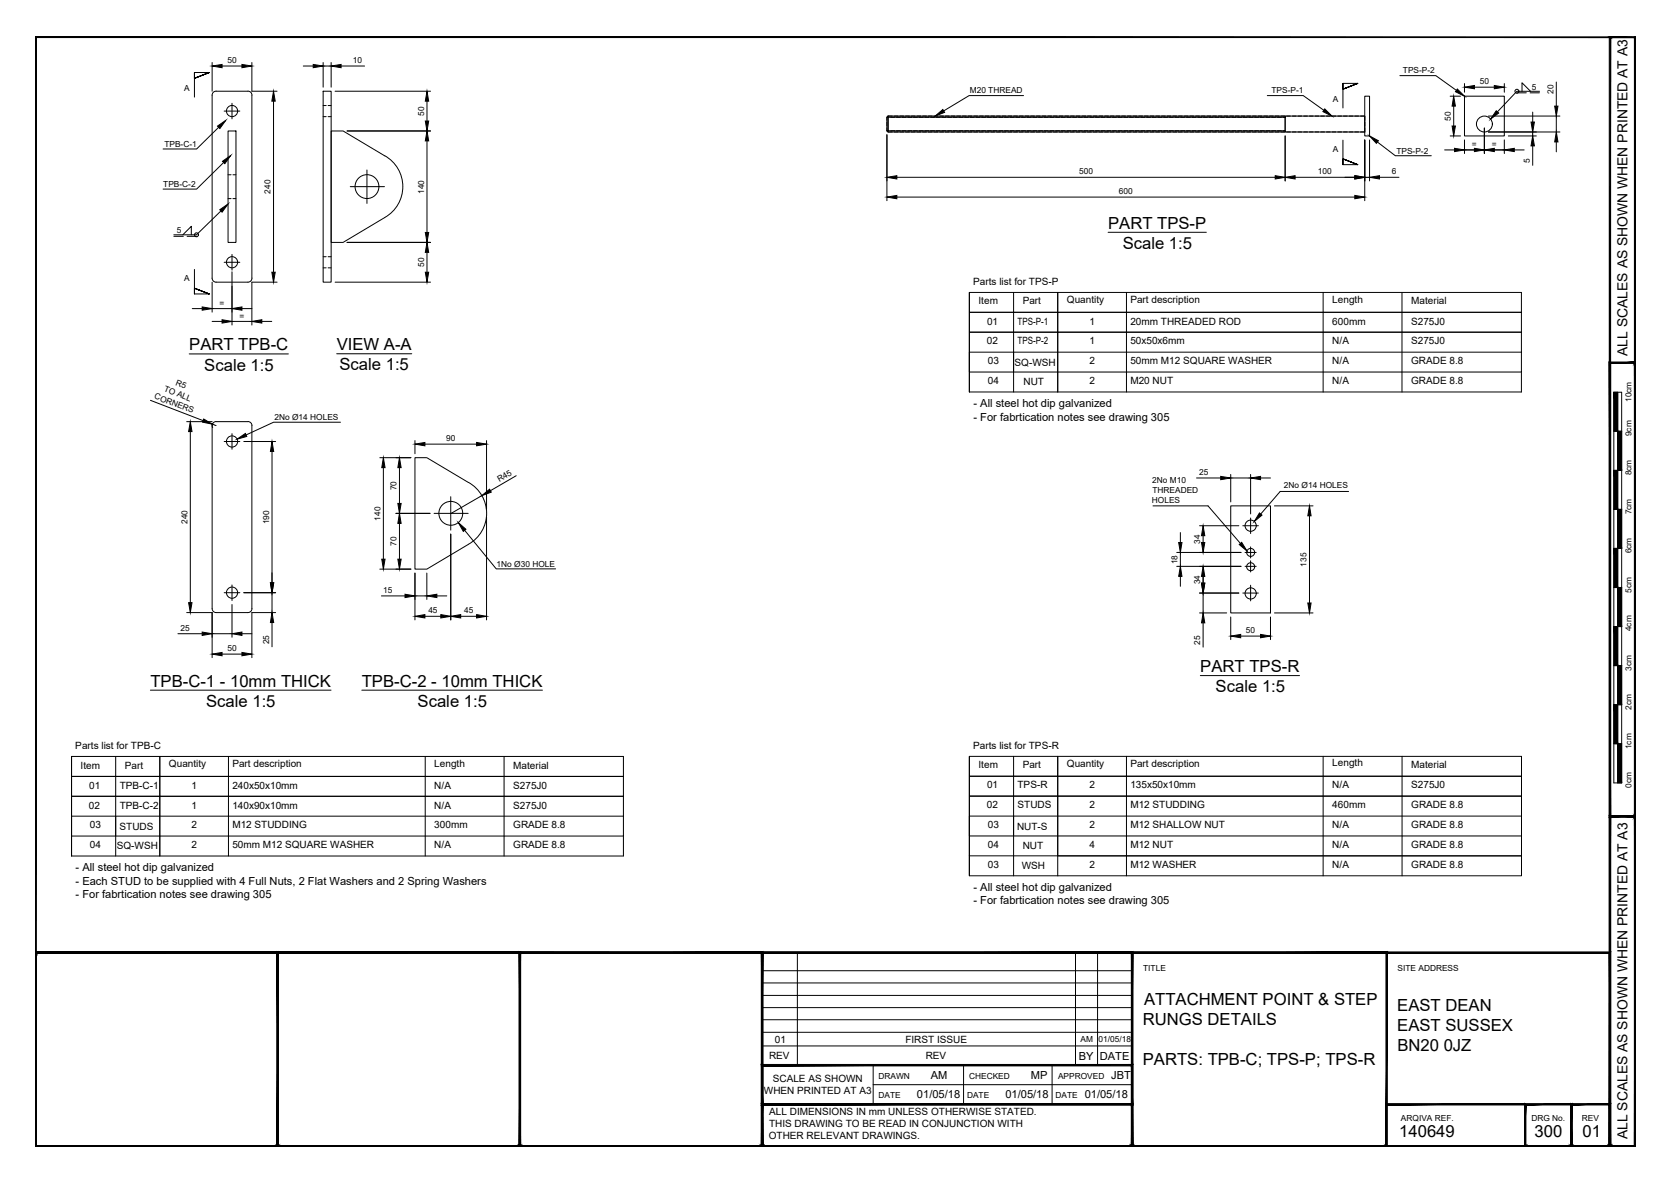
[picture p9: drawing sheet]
<svg xmlns="http://www.w3.org/2000/svg" width="420mm" height="297mm" viewBox="0 0 420 297" stroke-linecap="round" stroke-linejoin="round" font-family="sans-serif">
<!-- layer: PROPOSED OTHER USER 1 -->
<g fill="none" stroke="#000" stroke-width=".25">
<path d="M53.6 23.2l.7-.3h8a.97 .97 0 0 1 1 1v46a1.01 1.01 0 0 1-1 1h-8a1.01 1.01 0 0 1-1-1v-46zM57.3 32.9h2v28h-2zM81.2 22.9h2v48h-2zM83.2 32.9h3l10.5 6.3a8.9 8.9 0 0 1 0 15.5l-10.5 6.2h-3zM223.2 29.5h99.7v3.4h-99.7zM223.2 29.2l-.3 .3v3.4l.3 .3h99.7M223.2 29.2v4M223.2 29.2h99.7M322.9 29.2h20v4h-20zM342.9 24.2h1.3v10h-1.3zM368 24.2h10v10h-10zM54.3 106h8"/>
<path d="M54.3 105.9a1.01 1.01 0 0 0-1 1v46.1M62.3 105.9a1.01 1.01 0 0 1 1 1v46.1M117.8 136.8a8.9 8.9 0 0 0-.1-15.5l-10.4-6.3h-3v28h3l10.4-6.2M309.3 127.1h10v26.9h-10zM53.3 152.9a1.01 1.01 0 0 0 1 1h8a1.01 1.01 0 0 0 1-1"/>
<circle cx="58.3" cy="27.9" r="1.41"/>
<circle cx="373" cy="31.2" r="2"/>
<circle cx="92.2" cy="46.9" r="3"/>
<circle cx="58.3" cy="65.9" r="1.41"/>
<circle cx="58.3" cy="110.9" r="1.41"/>
<circle cx="113.3" cy="129" r="3"/>
<circle cx="314.3" cy="132.1" r="1.41"/>
<circle cx="314.3" cy="138.8" r="1.01"/>
<circle cx="58.3" cy="148.9" r="1.41"/>
<circle cx="314.3" cy="149.1" r="1.41"/>
<circle cx="314.3" cy="142.4" r="1.01"/>
</g>
<!-- layer: PROPOSED OTHER USER 1 - HIDDEN -->
<g fill="none" stroke="#000" stroke-width=".25">
<path d="M81.2 29.3h.8M81.2 26.5h.8M82.5 29.3h.7M82.5 26.5h.7M222.9 32.9l.3 .3h1M222.9 30.7v.9M222.9 32.1v.8M222.9 32.9h.5M222.9 29.5h.5M223.8 32.9h1M223.8 29.5h1M224.2 29.2h-1l-.3 .3v.7"/>
<path d="M224.7 33.2h1M224.7 29.2h1M225.3 32.9h.9M225.3 29.5h.9M226.1 33.2h1M226.1 29.2h1M226.7 32.9h1M226.7 29.5h1M227.6 33.2h.9M227.6 29.2h.9M228.1 32.9h1M228.1 29.5h1"/>
<path d="M229 33.2h.9M229 29.2h.9M229.6 32.9h.9M229.6 29.5h.9M230.4 33.2h1M230.4 29.2h1M231 32.9h1M231 29.5h1M231.8 33.2h1M231.8 29.2h1M232.4 32.9h1M232.4 29.5h1"/>
<path d="M233.3 33.2h.9M233.3 29.2h.9M233.9 32.9h.9M233.9 29.5h.9M234.7 33.2h1M234.7 29.2h1M235.3 32.9h.9M235.3 29.5h.9M236.1 33.2h1M236.1 29.2h1M236.7 32.9h1M236.7 29.5h1"/>
<path d="M237.6 33.2h.9M237.6 29.2h.9M238.1 32.9h1M238.1 29.5h1M239 33.2h1M239 29.2h1M239.6 32.9h.9M239.6 29.5h.9M240.4 33.2h1M240.4 29.2h1M241 32.9h.9M241 29.5h.9"/>
<path d="M241.9 33.2h.9M241.9 29.2h.9M242.4 32.9h1M242.4 29.5h1M243.3 33.2h.9M243.3 29.2h.9M243.8 32.9h1M243.8 29.5h1M244.7 33.2h1M244.7 29.2h1M245.3 32.9h.9M245.3 29.5h.9"/>
<path d="M246.1 33.2h1M246.1 29.2h1M246.7 32.9h1M246.7 29.5h1M247.6 33.2h.9M247.6 29.2h.9M248.1 32.9h1M248.1 29.5h1M249 33.2h.9M249 29.2h.9M249.6 32.9h.9M249.6 29.5h.9"/>
<path d="M250.4 33.2h1M250.4 29.2h1M251 32.9h1M251 29.5h1M251.8 33.2h1M251.8 29.2h1M252.4 32.9h1M252.4 29.5h1M253.3 33.2h.9M253.3 29.2h.9M253.9 32.9h.9M253.9 29.5h.9"/>
<path d="M254.7 33.2h1M254.7 29.2h1M255.3 32.9h.9M255.3 29.5h.9M256.1 33.2h1M256.1 29.2h1M256.7 32.9h1M256.7 29.5h1M257.6 33.2h.9M257.6 29.2h.9M258.1 32.9h1M258.1 29.5h1"/>
<path d="M259 33.2h1M259 29.2h1M259.6 32.9h.9M259.6 29.5h.9M260.4 33.2h1M260.4 29.2h1M261 32.9h.9M261 29.5h.9M261.9 33.2h.9M261.9 29.2h.9M262.4 32.9h1M262.4 29.5h1"/>
<path d="M263.3 33.2h1M263.3 29.2h1M263.8 32.9h1M263.8 29.5h1M264.7 33.2h1M264.7 29.2h1M265.3 32.9h.9M265.3 29.5h.9M266.2 33.2h.9M266.2 29.2h.9M266.7 32.9h1M266.7 29.5h1"/>
<path d="M267.6 33.2h.9M267.6 29.2h.9M268.1 32.9h1M268.1 29.5h1M269 33.2h1M269 29.2h1M269.6 32.9h.9M269.6 29.5h.9M270.4 33.2h1M270.4 29.2h1M271 32.9h1M271 29.5h1"/>
<path d="M271.9 33.2h.9M271.9 29.2h.9M272.4 32.9h1M272.4 29.5h1M273.3 33.2h.9M273.3 29.2h.9M273.9 32.9h.9M273.9 29.5h.9M274.7 33.2h1M274.7 29.2h1M275.3 32.9h.9M275.3 29.5h.9"/>
<path d="M276.1 33.2h1M276.1 29.2h1M276.7 32.9h1M276.7 29.5h1M277.6 33.2h.9M277.6 29.2h.9M278.1 32.9h1M278.1 29.5h1M279 33.2h1M279 29.2h1M279.6 32.9h.9M279.6 29.5h.9"/>
<path d="M280.4 33.2h1M280.4 29.2h1M281 32.9h.9M281 29.5h.9M281.9 33.2h.9M281.9 29.2h.9M282.4 32.9h1M282.4 29.5h1M283.3 33.2h1M283.3 29.2h1M283.9 32.9h.9M283.9 29.5h.9"/>
<path d="M284.7 33.2h1M284.7 29.2h1M285.3 32.9h.9M285.3 29.5h.9M286.2 33.2h.9M286.2 29.2h.9M286.7 32.9h1M286.7 29.5h1M287.6 33.2h.9M287.6 29.2h.9M288.1 32.9h1M288.1 29.5h1"/>
<path d="M289 33.2h1M289 29.2h1M289.6 32.9h.9M289.6 29.5h.9M290.4 33.2h1M290.4 29.2h1M291 32.9h1M291 29.5h1M291.9 33.2h.9M291.9 29.2h.9M292.4 32.9h1M292.4 29.5h1"/>
<path d="M293.3 33.2h.9M293.3 29.2h.9M293.9 32.9h.9M293.9 29.5h.9M294.7 33.2h1M294.7 29.2h1M295.3 32.9h1M295.3 29.5h1M296.1 33.2h1M296.1 29.2h1M296.7 32.9h1M296.7 29.5h1"/>
<path d="M297.6 33.2h.9M297.6 29.2h.9M298.2 32.9h.9M298.2 29.5h.9M299 33.2h1M299 29.2h1M299.6 32.9h.9M299.6 29.5h.9M300.4 33.2h1M300.4 29.2h1M301 32.9h1M301 29.5h1"/>
<path d="M301.9 33.2h.9M301.9 29.2h.9M302.4 32.9h1M302.4 29.5h1M303.3 33.2h1M303.3 29.2h1M303.9 32.9h.9M303.9 29.5h.9M304.7 33.2h1M304.7 29.2h1M305.3 32.9h.9M305.3 29.5h.9"/>
<path d="M306.2 33.2h.9M306.2 29.2h.9M306.7 32.9h1M306.7 29.5h1M307.6 33.2h.9M307.6 29.2h.9M308.2 32.9h.9M308.2 29.5h.9M309 33.2h1M309 29.2h1M309.6 32.9h.9M309.6 29.5h.9"/>
<path d="M310.4 33.2h1M310.4 29.2h1M311 32.9h1M311 29.5h1M311.9 33.2h.9M311.9 29.2h.9M312.4 32.9h1M312.4 29.5h1M313.3 33.2h.9M313.3 29.2h.9M313.9 32.9h.9M313.9 29.5h.9"/>
<path d="M314.7 33.2h1M314.7 29.2h1M315.3 32.9h1M315.3 29.5h1M316.2 33.2h.9M316.2 29.2h.9M316.7 32.9h1M316.7 29.5h1M317.6 33.2h.9M317.6 29.2h.9M318.2 32.9h.9M318.2 29.5h.9"/>
<path d="M319 33.2h1M319 29.2h1M319.6 32.9h.9M319.6 29.5h.9M320.4 33.2h1M320.4 29.2h1M321 32.9h1M321 29.5h1M321.9 33.2h.9M321.9 29.2h.9M322.4 32.9h.5M322.4 29.5h.5"/>
<path d="M323.3 33.2h1M323.3 29.2h1M324.7 33.2h1M324.7 29.2h1M326.2 33.2h.9M326.2 29.2h.9M327.6 33.2h1M327.6 29.2h1M329 33.2h1M329 29.2h1M330.5 33.2h.9M330.5 29.2h.9"/>
<path d="M331.9 33.2h.9M331.9 29.2h.9M333.3 33.2h1M333.3 29.2h1M334.7 33.2h1M334.7 29.2h1M336.2 33.2h.9M336.2 29.2h.9M337.6 33.2h.9M337.6 29.2h.9M339 33.2h1M339 29.2h1"/>
<path d="M340.5 33.2h.9M340.5 29.2h.9M341.9 29.2h1v1M342.9 32.1v1.1h-1M342.9 30.7v.9M57.3 43.9h.8M57.3 49.9h.8M58.5 43.9h.8M58.5 49.9h.8M81.2 64.5h.8M81.2 67.3h.8M82.5 64.5h.7"/>
<path d="M82.5 67.3h.7"/>
</g>
<!-- layer: TEXT AND DIMENSIONS -->
<g fill="none" stroke="#000" stroke-width=".25">
<path d="M48.9 18.2v1.5l3.7-1.5-3.7 1.5 3.7-1.5h-3.7v6.2M53.3 15.7v7.2M55.8 16.6h5M63.3 15.7v7.2h6.3M76.2 16.6h2.5M81.2 16.6h2M81.2 15.7v6.2M83.2 15.7v6.2M85.7 16.6h5.9M351.8 19h9l5.2 3.7M55 32l-5.6 5.4h-8.4M56.3 27.9h4"/>
<path d="M58.3 26v3.9M68.7 25.4v43M84.2 22.9h24M87.2 32.9h21M107.3 25.4v5M107.3 35.4v23M222.9 33.9v16.5M257.2 24h-13.7l-6.4 3.9M318.5 24h9l5.2 3.7M322.9 34.2v11.3M337.5 35.2v6.2h3.7l-3.7-1.5 3.7 1.5-3.7-1.5v1.5M337.5 21v1.4l3.7-1.4-3.7 1.4 3.7-1.4h-3.7v6.1"/>
<path d="M342.9 35.2v15.2M344.2 35.2v10.3M346.1 35.7l4.5 3.4h9.1M363 37.7h2.5M364.4 24.2h2.6M364.4 34.2h2.6M365.3 26.7v5M368 21v2.2M368 35.2v3.4M368 37.7h10M370.5 21.9h5M373 32.2v6.4"/>
<path d="M374 33.2h18M374 29.2h18M378 21v2.2M378 35.2v3.4M379 34.2h7.1M380.5 37.7h2.5M381.2 23.3h2.3M382.5 22.9v-2.1l2.1 2.1M384.5 23.3h2.3M385.2 28.2v2.5M385.2 33.2v1M385.2 36.7v4.9"/>
<path d="M386.9 22.9h-5.7l-4.9 5.2M391.1 20.6v6.1M391.1 29.2v4M391.1 35.7v2.5M43.7 59.4h2.4M45.9 59l2.2-2.1v2.1M47 59.4h2.4M55.5 53l-6.1 6h-5.7M56.2 40.8l-6.8 6.7h-8.4M88 46.9h8.6M92.2 42.7v8.4M225.4 44.6h95"/>
<path d="M225.4 49.5h115.1M278.5 58.4h24.6M325.4 44.6h15.1M342.9 44.6h1.3M346.7 44.6h4.8M48.3 77.6h2.5M48.9 67.7v6.2h3.7l-3.7-1.5 3.7 1.5-3.7-1.5v1.5M53.3 70.9v7.5M53.3 77.6h5M56.3 65.9h4M58.3 63.9v4M58.3 68.3v13.4"/>
<path d="M60.8 77.6h2.5M69.6 70.9h-6.3v10.8M84.2 70.9h24M87.2 60.9h21M107.3 63.4v5M243.6 73.5h138.7v15h-138.7v-5h138.7h-138.7v-5h138.7h-138.7zM243.6 73.5v25M254.7 73.5v25M265.8 73.5v25M283.1 73.5v25M332.5 73.5v25M352.3 73.5v25"/>
<path d="M47.5 88.9h25M53.3 80.8h2.5M58.3 80.8h5M65.8 80.8h2.5M84.6 88.9h18.9M243.6 88.5v5M254.7 88.5v5M382.3 88.5v5h-138.7v5M382.3 93.5v5h-138.7M37.8 100.6l13.2 5.1M46.9 106h6.4M47.8 108.5v42.9"/>
<path d="M53.4 106.6l.9 .4M53.5 106.4l-.2 .5 .1 .6M56.3 111h4M58.3 109v3.9M61.3 111h8M68.4 113.5v33M85.6 106.1h-16.9l-6.9 3.2M95.4 115h7.9M96.3 117.5v23M100.4 117.5v9M104.3 110.7v3.3M106.8 111.6h13"/>
<path d="M122.3 110.7v17.3M129.7 119.5l-6.5 3.8M309.3 119.2v6.9M314.3 119.2v10M99.5 129h8.6M100.4 131.5v9M109.1 129h8.6M113.3 124.8v8.4M113.3 134.2v21.6M116.8 133.3l7.9 9.7h14.9M121.1 124.6l-7.7 4.4M122.3 130v25.8"/>
<path d="M289.7 127.1h13.9l8.1 9.5M295.7 138.8h16.2M296.6 133.8v2.5M296.6 138.8v3.5M300.7 120.1h6.1M301.4 132.1h9.9M302.3 134.6v1.7M309.3 120.1h5M312.3 132.1h3.9M312.9 138.8h2.8M314.3 130.2v3.9M314.3 137.4v2.8"/>
<path d="M316.8 120.1h2.5M320.3 127.1h9.7M329.1 129.6v21.9M338.9 123.5h-17.2l-4.9 5.7M44.7 159.3h6.1M46.9 153.9h6.4v11.4M53.3 159.3h5M56.3 148.9h4M58.3 147v3.9M58.3 151.9v8.2M60.8 159.3h2.5M61.3 148.9h8"/>
<path d="M68.4 148.9v5M68.4 156.4v6.1M69.3 153.9h-6v11.4M95.4 143h7.9M95.8 149.8h6M104.3 144v11.8M104.3 149.8h3M106.8 154.9h4M107.3 144v6.6M109.8 149.8h2.5M115.8 154.9h4M295.7 142.3h16.2"/>
<path d="M296.6 144.8v2.5M301.4 149h9.9M301.4 154h6.9M302.3 144v2.5M302.3 149v5M302.3 156.5v6.1M309.3 155v5.7M311.8 159.9h5M312.3 149h3.9M312.9 142.3h2.8M314.3 140.9v2.8M314.3 147.1v3.9"/>
<path d="M319.3 155v5.7M320.3 154h9.7M37.8 173.4h45.4M55.8 164.4h5M90.9 173.4h45.4M301.6 169.8h25M18 190.1h138.7v15h-138.7v-5h138.7h-138.7v-5h138.7h-138.7zM18 190.1v25M29.1 190.1v25M40.2 190.1v25M57.4 190.1v25M106.9 190.1v25"/>
<path d="M126.7 190.1v25M243.6 190.1h138.7v15h-138.7v-5h138.7h-138.7v-5h138.7h-138.7zM243.6 190.1v25M254.7 190.1v30M265.8 190.1v30M283.1 190.1v30M332.5 190.1v30M352.3 190.1v30M18 205.1v5M29.1 205.1v5M156.7 205.1v5h-138.7v5M156.7 210.1v5h-138.7"/>
<path d="M243.6 215.1v5h138.7v-5M243.6 215.1h138.7M243.6 205.1v5M243.6 215.1v5M254.7 205.1v5M382.3 205.1v5h-138.7v5M382.3 210.1v5"/>
<circle cx="381.2" cy="22.9" r=".5"/>
<circle cx="49.4" cy="59" r=".5"/>
</g>
<g fill="#000" stroke="#000" stroke-width=".25">
<path d="M53.3 16.6l2.5-.4v.8zM60.8 16.2l2.5 .4-2.5 .4zM78.7 16.2l2.5 .4-2.5 .4zM83.2 16.6l2.5-.4v.8zM54.7 31.7l2-1.5-1.4 2.1zM68.7 22.9l.5 2.5h-.9zM107.3 22.9l.4 2.5h-.8zM106.9 30.4h.8l-.4 2.5zM107.3 32.9l.4 2.5h-.8zM235 29.2l1.9-1.7 .5 .7zM332.9 27.4l1.8 1.8-2.3-1.2zM344.2 34.2l2.2 1.2-.5 .6z"/>
<path d="M365.3 24.2l.4 2.5h-.8zM364.9 31.7h.8l-.4 2.5zM365.5 37.3l2.5 .4-2.5 .4zM366.2 22.4l1.8 1.8-2.3-1.1zM368 21.9l2.5-.4v.8zM370.5 37.3l2.5 .4-2.5 .4zM375.5 21.5l2.5 .4-2.5 .4zM373 37.7l2.5-.4v.8zM376 27.8l.6 .6-2 1.5zM378 37.7l2.5-.4v.8zM384.7 30.7h.9l-.4 2.5zM385.2 34.2l.4 2.5h-.9z"/>
<path d="M391.1 33.2l.4 2.5h-.8zM390.7 26.7h.8l-.4 2.5zM55.2 52.7l2.1-1.4-1.5 2zM55.9 40.5l2.1-1.4-1.5 2zM106.9 58.4h.8l-.4 2.5zM222.9 44.6l2.5-.4v.8zM222.9 49.5l2.5-.4v.9zM320.4 44.2l2.5 .4-2.5 .4zM322.9 44.6l2.5-.4v.8zM340.5 44.2l2.4 .4-2.4 .4zM340.5 49.1l2.4 .4-2.4 .5zM344.2 44.6l2.5-.4v.8z"/>
<path d="M50.8 77.1l2.5 .5-2.5 .4zM58.3 77.6l2.5-.5v.9zM68.3 68.4h.9l-.5 2.5zM107.3 60.9l.4 2.5h-.8zM106.9 68.4h.8l-.4 2.5zM55.8 80.3l2.5 .5-2.5 .4zM63.3 80.8l2.5-.5v.9zM47.8 106l.4 2.5h-.8zM51.2 105.3l2.2 1.3-2.5-.5zM59.6 110.4l2.1-1.5 .3 .8zM68.4 111l.4 2.5h-.8zM96.3 115l.5 2.5h-.9z"/>
<path d="M100.4 115l.4 2.5h-.8zM104.3 111.6l2.5-.4v.8zM119.8 111.2l2.5 .4-2.5 .4zM306.8 119.7l2.5 .4-2.5 .4zM314.3 120.1l2.5-.4v.8zM100.4 129l.4 2.5h-.8zM100 126.5h.8l-.4 2.5zM115.2 131.3l1.9 1.7-.7 .5zM121.1 124.6l1.9-1.7 .5 .8zM296.2 136.3h.8l-.4 2.5zM301.9 136.3h.9l-.5 2.5zM302.3 132.1l.5 2.5h-.9z"/>
<path d="M311.4 136.8l.6-.5 1.4 2.2zM316.5 128.9l.6 .6-1.9 1.6zM329.1 127.1l.4 2.5h-.9zM47.4 151.4h.8l-.4 2.5zM50.8 158.8l2.5 .5-2.5 .4zM58.3 159.3l2.5-.5v.9zM68 146.5h.8l-.4 2.4zM68.4 153.9l.4 2.5h-.8zM95.9 140.5h.9l-.5 2.5zM100 140.5h.8l-.4 2.5zM101.8 149.3l2.5 .5-2.5 .4zM104.3 154.9l2.5-.4v.8z"/>
<path d="M107.3 149.8l2.5-.5v.9zM110.8 154.5l2.5 .4-2.5 .4zM113.3 154.9l2.5-.4v.8zM119.8 154.5l2.5 .4-2.5 .4zM296.6 142.3l.4 2.5h-.8zM301.9 146.5h.9l-.5 2.5zM302.3 154l.5 2.5h-.9zM302.3 142.3l.5 2.5h-.9zM309.3 159.9l2.5-.5v.9zM316.8 159.4l2.5 .5-2.5 .4zM328.6 151.5h.9l-.4 2.5zM53.3 164.4l2.5-.4v.8z"/>
<path d="M60.8 164l2.5 .4-2.5 .4z"/>
</g>
<!-- layer: 0 -->
<g fill="none" stroke="#000" stroke-width=".25">
<path d="M405.5 98.6h2v98.1h-2zM406.5 98.6v98.1M405.5 118.2h2M405.5 108.4h2M405.5 137.8h2M405.5 128h2M405.5 157.5h2M405.5 147.7h2M405.5 177.1h2M405.5 167.3h2M405.5 186.9h2M200.4 239.4v28.3"/>
<path d="M270.3 239.4v28.3M275.8 239.4v28.3M191.5 250.1h93M191.5 247h93M191.5 243.9h93M191.5 256.3h93M191.5 253.2h93M191.5 259.4h93M191.5 262.8h93M219.4 267.7v9.8M219.4 272.6h65.1M242.1 267.7v9.8"/>
<path d="M264.4 267.7v9.8"/>
</g>
<g fill="#000" stroke="#000" stroke-width=".25">
<path d="M8.9 9.3l.2 .1h401.6zM8.9 9.3h402l-.2 .1z"/>
<path d="M404.4 9.3l.3 .1zM404.4 9.3l.3 .1-.3 278.6zM404.7 9.4l-.3 278.6 .3-.1zM404.4 288l.3-.1z"/>
<path d="M404.6 9.3l.1 .1h6zM404.6 9.3h6.3l-.2 .1z"/>
<path d="M410.7 9.4v278.5l.2-278.6zM410.9 9.3v278.7l-.2-.1z"/>
<path d="M410.7 9.4v278.5l.2-278.6zM410.9 9.3v278.7l-.2-.1z"/>
<path d="M404.4 91l.3 .3 6.2-.3zM404.7 91.3l6.2-.3-.2 .3zM410.9 91l-.2 .3z"/>
<path d="M404.4 91l.3 114v-113.7zM404.4 91l.3 114-.3 .3z"/>
<path d="M405.5 98.6l1 9.8v-9.8zM405.5 98.6l1 9.8h-1z"/>
<path d="M410.9 91.1l-.2 .2 .2 113.9zM410.7 91.3l.2 113.9-.2-.2zM410.7 205l.2 .3zM404.7 205h6l.2 .3zM404.7 205l-.3 .3h6.5z"/>
<path d="M405.5 118.2l1 9.8v-9.8zM405.5 118.2l1 9.8h-1z"/>
<path d="M406.5 108.4l1 9.8v-9.8zM406.5 108.4l1 9.8h-1z"/>
<path d="M405.5 137.8l1 9.8v-9.8zM405.5 137.8l1 9.8h-1z"/>
<path d="M406.5 128l1 9.8v-9.8zM406.5 128l1 9.8h-1z"/>
<path d="M405.5 157.5l1 9.8v-9.8zM405.5 157.5l1 9.8h-1z"/>
<path d="M406.5 147.6l1 9.9v-9.9zM406.5 147.6l1 9.9h-1z"/>
<path d="M405.5 177.1l1 9.8v-9.8zM405.5 177.1l1 9.8h-1z"/>
<path d="M406.5 167.3l1 9.8v-9.8zM406.5 167.3l1 9.8h-1z"/>
<path d="M406.5 186.9l1 9.8v-9.8zM406.5 186.9l1 9.8h-1z"/>
<path d="M404.4 205l.3 .3 6.2-.3zM404.7 205.3l6.2-.3-.2 .3zM410.9 205l-.2 .3z"/>
<path d="M410.9 205.1l-.2 .2 .2 82.7zM410.7 205.3l.2 82.7-.2-.1zM410.7 287.9l.2 .1z"/>
<path d="M8.9 239.2l.2 .4zM8.9 239.2l395.5 .4h-395.3zM8.9 239.2l395.5 .4 .3-.4z"/>
<path d="M9.1 239.6h60.5l.3-.4zM8.9 239.2h61l-60.8 .4zM8.9 239.2l.2 .4z"/>
<path d="M69.9 239.6h60.6l.3-.4zM69.6 239.2h61.2l-60.9 .4zM69.6 239.2l.3 48.7v-48.3zM69.6 239.2l.3 48.7-.3 .1zM69.6 288l.3-.1z"/>
<path d="M130.8 239.6h60.5l.4-.4zM130.5 239.2h61.2l-60.9 .4zM130.5 239.2l.3 48.7v-48.3zM130.5 239.2l.3 48.7-.3 .1zM130.5 288l.3-.1z"/>
<path d="M191.7 239.6h92.6l.4-.4zM191.3 239.2h93.4l-93 .4zM191.3 239.2l.4 48.7v-48.3zM191.3 239.2l.4 48.7-.4 .1zM191.3 288l.4-.1z"/>
<path d="M284.7 239.6h63.6l.3-.4zM284.3 239.2h64.3l-63.9 .4zM284.3 239.2l.4 48.7v-48.3zM284.3 239.2l.4 48.7-.4 .1zM284.3 288l.4-.1z"/>
<path d="M404.7 239.2l-.3 .4 .3 48.4zM404.4 239.6l.3 48.4-.3-.1zM404.4 287.9l.3 .1z"/>
<path d="M191.3 277.3l.4 .4 93-.4zM191.7 277.7l93-.4-.4 .4zM284.7 277.3l-.4 .4 .4 10.3zM284.3 277.7l.4 10.3-.4-.1zM284.3 287.9l.4 .1z"/>
<path d="M191.3 277.7h93.4l-.4-.4zM191.3 277.7l.4-.4h92.6zM191.3 267.5v10.2l.4-.4zM191.3 267.5l.4 .4v9.4zM191.3 267.5l.4 .4 93-.4zM191.7 267.9l93-.4-.4 .4zM284.7 267.5l-.4 .4 .4 9.8zM284.3 267.9l.4 9.8-.4-.4z"/>
<path d="M383.1 277.3l.3 .4 11.7-.4zM383.4 277.7l11.7-.4-.4 .4zM394.7 277.7l.4 10.3v-10.7zM394.7 277.7l.4 10.3-.4-.1zM394.7 287.9l.4 .1z"/>
<path d="M348.5 277.7h34.8v-.4zM348.5 277.3h34.8l-34.8 .4z"/>
<path d="M394.7 277.3l.4 .4 9.6-.4zM395.1 277.7l9.6-.4-.3 .4zM404.7 277.3l-.3 .4 .3 10.3zM404.4 277.7l.3 10.3-.3-.1zM404.4 287.9l.3 .1z"/>
<path d="M9.1 9.4l-.2 278.6 .2-.1zM8.9 9.3l.2 .1-.2 278.6z"/>
<path d="M9.1 239.6l-.2 48.4 .2-.1zM8.9 239.4l.2 .2-.2 48.4z"/>
<path d="M9.1 287.9l60.7 .1-.2-.1zM9.1 287.9l60.7 .1h-60.9z"/>
<path d="M69.6 287.9l.3 .1zM69.9 239.2v48.8l-.3-.1zM69.9 239.2l-.3 .4v48.3z"/>
<path d="M69.9 287.9l60.7 .1-.1-.1zM69.9 287.9l60.7 .1h-60.8z"/>
<path d="M130.5 287.9l.3 .1zM130.8 239.2v48.8l-.3-.1zM130.8 239.2l-.3 .4v48.3z"/>
<path d="M130.8 287.9l60.7 .1-.2-.1zM130.8 287.9l60.7 .1h-60.9z"/>
<path d="M191.3 287.9l.4 .1zM191.7 239.2v48.8l-.4-.1zM191.3 239.6v48.3l.4-48.7z"/>
<path d="M191.7 287.9l92.8 .1-.2-.1zM191.7 287.9l92.8 .1h-93z"/>
<path d="M284.3 287.9l.4 .1zM284.7 239.2v48.8l-.4-.1zM284.7 239.2l-.4 .4v48.3z"/>
<path d="M191.5 288h93l-.2-.1zM191.5 288l.2-.1h92.6zM191.3 288l.4-.1zM191.7 277.7v10.2l-.4 .1zM191.3 277.3v10.7l.4-10.3z"/>
<path d="M284.7 287.9l63.8 .1-.2-.1zM284.7 287.9l63.8 .1h-64z"/>
<path d="M348.3 287.9l.3 .1zM348.6 239.2v48.8l-.3-.1zM348.6 239.2l-.3 .4v48.3z"/>
<path d="M383.3 288h11.6l-.2-.1zM383.4 287.9h11.3l-11.4 .1zM383.1 288l.3-.1zM383.4 277.7v10.2l-.3 .1zM383.1 277.3v10.7l.3-10.3z"/>
<path d="M8.9 288h395.7l-.2-.1zM8.9 288l.2-.1h395.3zM8.9 239.4v48.6l.2-.1zM8.9 239.4l.2 .2v48.3z"/>
<path d="M394.9 288h9.7l-.2-.1zM394.9 288l.2-.1h9.3zM394.7 288l.4-.1zM395.1 277.7v10.2l-.4 .1zM394.7 277.3v10.7l.4-10.3z"/>
<path d="M9.1 287.9l401.8 .1-.2-.1zM9.1 287.9l401.8 .1h-402z"/>
<path d="M404.7 287.9l6.2 .1-.2-.1zM404.7 287.9l6.2 .1h-6.3z"/>
<path d="M404.6 288h6.3l-.2-.1zM404.7 287.9h6l-6.1 .1zM404.4 288l.3-.1zM404.7 205.3v82.6l-.3 .1zM404.4 205v83l.3-82.7z"/>
</g>
<g font-size="4.2">
<text x="278.5" y="57.5">PART TPS-P</text>
<text x="282.1" y="62.5">Scale 1:5</text>
<text x="47.5" y="88.1">PART TPB-C</text>
<text x="84.6" y="88">VIEW A-A</text>
<text x="51.3" y="93.1">Scale 1:5</text>
<text x="85.3" y="93">Scale 1:5</text>
<text x="37.8" y="172.6">TPB-C-1 - 10mm THICK</text>
<text x="90.9" y="172.6">TPB-C-2 - 10mm THICK</text>
<text x="301.6" y="168.9">PART TPS-R</text>
<text x="305.5" y="173.9">Scale 1:5</text>
<text x="51.8" y="177.6">Scale 1:5</text>
<text x="104.9" y="177.6">Scale 1:5</text>
<text x="287.2" y="257.5">RUNGS DETAILS</text>
<text x="287.5" y="252.5">ATTACHMENT POINT &amp; STEP</text>
<text x="351.1" y="254">EAST DEAN</text>
<text x="351.1" y="259.1">EAST SUSSEX</text>
<text x="287.2" y="267.5">PARTS: TPB-C; TPS-P; TPS-R</text>
<text x="351.1" y="264.1">BN20 0JZ</text>
<text x="351.6" y="285.7">140649</text>
<text x="385.6" y="285.7">300</text>
<text x="397.7" y="285.7">01</text>
</g>
<g font-size="3.5">
<text x="409" y="89.4" transform="rotate(-90 409 89.4)">ALL SCALES AS SHOWN WHEN PRINTED AT A3</text>
<text x="409" y="286.3" transform="rotate(-90 409 286.3)">ALL SCALES AS SHOWN WHEN PRINTED AT A3</text>
</g>
<g font-size="2.8">
<text x="244.6" y="102.4">- All steel hot dip galvanized</text>
<text x="244.6" y="105.8">- For fabrtication notes see drawing 305</text>
<text x="19" y="219">- All steel hot dip galvanized</text>
<text x="19" y="222.4">- Each STUD to be supplied with 4 Full Nuts, 2 Flat Washers and 2 Spring Washers</text>
<text x="19" y="225.7">- For fabrtication notes see drawing 305</text>
<text x="244.6" y="223.9">- All steel hot dip galvanized</text>
<text x="244.6" y="227.3">- For fabrtication notes see drawing 305</text>
<text x="271.1" y="266.3">BY</text>
<text x="276.4" y="266.3">DATE</text>
<text x="233.9" y="271.1">AM</text>
<text x="259" y="271.1">MP</text>
<text x="279.3" y="271.1">JBT</text>
<text x="230.4" y="276">01/05/18</text>
<text x="252.7" y="276">01/05/18</text>
<text x="272.6" y="276">01/05/18</text>
</g>
<g font-size="2.5">
<text x="244.6" y="71.5">Parts list for TPS-P</text>
<text x="245.9" y="76.5">Item</text>
<text x="257" y="76.5">Part</text>
<text x="268.1" y="76.1">Quantity</text>
<text x="284" y="76.1">Part description</text>
<text x="334.8" y="76">Length</text>
<text x="354.6" y="76.5">Material</text>
<text x="248" y="81.6">01</text>
<text x="255.7" y="81.6">TPS-P-1</text>
<text x="273.8" y="81.6">1</text>
<text x="284" y="81.6">20mm THREADED ROD</text>
<text x="334.8" y="81.6">600mm</text>
<text x="354.6" y="81.6">S275J0</text>
<text x="248" y="86.6">02</text>
<text x="255.7" y="86.6">TPS-P-2</text>
<text x="273.8" y="86.6">1</text>
<text x="284" y="86.6">50x50x6mm</text>
<text x="334.8" y="86.6">N/A</text>
<text x="354.6" y="86.6">S275J0</text>
<text x="248.2" y="91.5">03</text>
<text x="255" y="91.9">SQ-WSH</text>
<text x="273.8" y="91.6">2</text>
<text x="284" y="91.6">50mm M12 SQUARE WASHER</text>
<text x="334.8" y="91.6">N/A</text>
<text x="354.6" y="91.6">GRADE 8.8</text>
<text x="248.2" y="96.5">04</text>
<text x="257.2" y="96.8">NUT</text>
<text x="273.8" y="96.6">2</text>
<text x="284" y="96.6">M20 NUT</text>
<text x="334.8" y="96.6">N/A</text>
<text x="354.6" y="96.6">GRADE 8.8</text>
<text x="18.9" y="188.2">Parts list for TPB-C</text>
<text x="244.6" y="188.1">Parts list for TPS-R</text>
<text x="20.3" y="193.1">Item</text>
<text x="31.4" y="193.1">Part</text>
<text x="42.5" y="192.7">Quantity</text>
<text x="58.4" y="192.7">Part description</text>
<text x="109.1" y="192.6">Length</text>
<text x="129" y="193.1">Material</text>
<text x="245.9" y="193.1">Item</text>
<text x="257" y="193.1">Part</text>
<text x="268.1" y="192.6">Quantity</text>
<text x="284" y="192.6">Part description</text>
<text x="334.8" y="192.6">Length</text>
<text x="354.6" y="193.1">Material</text>
<text x="22.4" y="203.2">02</text>
<text x="22.4" y="198.2">01</text>
<text x="30.1" y="198.2">TPB-C-1</text>
<text x="30.1" y="203.2">TPB-C-2</text>
<text x="48.2" y="198.2">1</text>
<text x="48.2" y="203.2">1</text>
<text x="58.4" y="198.2">240x50x10mm</text>
<text x="58.4" y="203.2">140x90x10mm</text>
<text x="109.1" y="198.2">N/A</text>
<text x="109.1" y="203.2">N/A</text>
<text x="129" y="198.2">S275J0</text>
<text x="129" y="203.2">S275J0</text>
<text x="248" y="203.2">02</text>
<text x="248" y="198.1">01</text>
<text x="255.7" y="198.1">TPS-R</text>
<text x="255.7" y="203.2">STUDS</text>
<text x="273.8" y="198.1">2</text>
<text x="273.8" y="203.2">2</text>
<text x="284" y="198.1">135x50x10mm</text>
<text x="284" y="203">M12 STUDDING</text>
<text x="334.8" y="198.1">N/A</text>
<text x="334.8" y="203.1">460mm</text>
<text x="354.6" y="198.1">S275J0</text>
<text x="354.6" y="203.1">GRADE 8.8</text>
<text x="22.6" y="208.2">03</text>
<text x="30" y="208.5">STUDS</text>
<text x="48.2" y="208.2">2</text>
<text x="58.4" y="208.2">M12 STUDDING</text>
<text x="109.1" y="208.2">300mm</text>
<text x="129" y="208.2">GRADE 8.8</text>
<text x="248.2" y="208.1">03</text>
<text x="255.6" y="208.5">NUT-S</text>
<text x="273.8" y="208.2">2</text>
<text x="284" y="208.2">M12 SHALLOW NUT</text>
<text x="334.8" y="208.2">N/A</text>
<text x="354.6" y="208.2">GRADE 8.8</text>
<text x="22.6" y="213.1">04</text>
<text x="29.4" y="213.4">SQ-WSH</text>
<text x="48.2" y="213.2">2</text>
<text x="58.4" y="213.2">50mm M12 SQUARE WASHER</text>
<text x="109.1" y="213.2">N/A</text>
<text x="129" y="213.2">GRADE 8.8</text>
<text x="248.2" y="213.1">04</text>
<text x="257" y="213.3">NUT</text>
<text x="273.8" y="213.1">4</text>
<text x="284" y="213.1">M12 NUT</text>
<text x="334.8" y="213.1">N/A</text>
<text x="354.6" y="213.1">GRADE 8.8</text>
<text x="248.2" y="218.1">03</text>
<text x="256.7" y="218.5">WSH</text>
<text x="273.8" y="218.1">2</text>
<text x="284" y="218.1">M12 WASHER</text>
<text x="334.8" y="218.1">N/A</text>
<text x="354.6" y="218.1">GRADE 8.8</text>
<text x="194.7" y="262">01</text>
<text x="227.5" y="262">FIRST ISSUE</text>
<text x="193.3" y="266.2">REV</text>
<text x="232.6" y="266.2">REV</text>
<text x="192" y="275">WHEN PRINTED AT A3</text>
<text x="194.2" y="272">SCALE AS SHOWN</text>
<text x="193.3" y="280.3">ALL DIMENSIONS IN mm UNLESS OTHERWISE STATED.</text>
<text x="193.2" y="286.3">OTHER RELEVANT DRAWINGS.</text>
<text x="193.3" y="283.3">THIS DRAWING TO BE READ IN CONJUNCTION WITH</text>
</g>
<g font-size="2.1">
<text x="57.1" y="15.9">50</text>
<text x="88.7" y="15.9">10</text>
<text x="46.3" y="22.9">A</text>
<text x="243.7" y="23.5">M20 THREAD</text>
<text x="319.5" y="23.5">TPS-P-1</text>
<text x="352.6" y="18.5">TPS-P-2</text>
<text x="371.9" y="21.2">50</text>
<text x="384.9" y="22.6">5</text>
<text x="390.4" y="23.5" transform="rotate(-90 390.4 23.5)">20</text>
<text x="106.6" y="29.1" transform="rotate(-90 106.6 29.1)">50</text>
<text x="334.9" y="25.7">A</text>
<text x="364.6" y="30.3" transform="rotate(-90 364.6 30.3)">50</text>
<text x="41.3" y="36.9">TPB-C-1</text>
<text x="334.9" y="38.2">A</text>
<text x="350.9" y="38.6">TPS-P-2</text>
<text x="369.9" y="37">=</text>
<text x="374.9" y="37">=</text>
<text x="384.4" y="40.9" transform="rotate(-90 384.4 40.9)">5</text>
<text x="41" y="47">TPB-C-2</text>
<text x="271.2" y="43.8">500</text>
<text x="331.1" y="43.8">100</text>
<text x="349.8" y="43.8">6</text>
<text x="68" y="48.6" transform="rotate(-90 68 48.6)">240</text>
<text x="106.6" y="48.7" transform="rotate(-90 106.6 48.7)">140</text>
<text x="281.2" y="48.8">600</text>
<text x="44.5" y="58.7">5</text>
<text x="46.3" y="70.7">A</text>
<text x="106.6" y="67.1" transform="rotate(-90 106.6 67.1)">50</text>
<text x="55.2" y="76.8">=</text>
<text x="60.2" y="80.1">=</text>
<text x="38.6" y="100.1" transform="rotate(21 38.6 100.1)">CORNERS</text>
<text x="41.1" y="98.4" transform="rotate(21 41.1 98.4)">TO ALL</text>
<text x="44" y="96.8" transform="rotate(21 44 96.8)">R5</text>
<text x="409.9" y="101" transform="rotate(-90 409.9 101)">10cm</text>
<text x="69" y="105.6">2No Ø14 HOLES</text>
<text x="112.1" y="110.9">90</text>
<text x="409.9" y="109.6" transform="rotate(-90 409.9 109.6)">9cm</text>
<text x="301.3" y="119.4">25</text>
<text x="409.9" y="119.5" transform="rotate(-90 409.9 119.5)">8cm</text>
<text x="99.7" y="123.2" transform="rotate(-90 99.7 123.2)">70</text>
<text x="125.5" y="121.2" transform="rotate(-30 125.5 121.2)">R45</text>
<text x="289.6" y="121.4">2No M10</text>
<text x="289.6" y="123.9">THREADED</text>
<text x="322.7" y="122.7">2No Ø14 HOLES</text>
<text x="47.1" y="131.7" transform="rotate(-90 47.1 131.7)">240</text>
<text x="67.6" y="131.8" transform="rotate(-90 67.6 131.8)">190</text>
<text x="95.6" y="130.8" transform="rotate(-90 95.6 130.8)">140</text>
<text x="289.5" y="126.4">HOLES</text>
<text x="409.9" y="129.3" transform="rotate(-90 409.9 129.3)">7cm</text>
<text x="99.7" y="137.2" transform="rotate(-90 99.7 137.2)">70</text>
<text x="301.6" y="136.6" transform="rotate(-90 301.6 136.6)">34</text>
<text x="124.8" y="142.5">1No Ø30 HOLE</text>
<text x="295.9" y="141.8" transform="rotate(-90 295.9 141.8)">18</text>
<text x="328.3" y="142.4" transform="rotate(-90 328.3 142.4)">135</text>
<text x="409.9" y="139.1" transform="rotate(-90 409.9 139.1)">6cm</text>
<text x="96.3" y="149">15</text>
<text x="301.6" y="146.8" transform="rotate(-90 301.6 146.8)">34</text>
<text x="409.9" y="148.9" transform="rotate(-90 409.9 148.9)">5cm</text>
<text x="107.6" y="154.2">45</text>
<text x="116.6" y="154.2">45</text>
<text x="45.3" y="158.5">25</text>
<text x="67.6" y="161.9" transform="rotate(-90 67.6 161.9)">25</text>
<text x="301.6" y="162" transform="rotate(-90 301.6 162)">25</text>
<text x="313.1" y="159.1">50</text>
<text x="409.9" y="158.6" transform="rotate(-90 409.9 158.6)">4cm</text>
<text x="57.1" y="163.6">50</text>
<text x="409.9" y="168.6" transform="rotate(-90 409.9 168.6)">3cm</text>
<text x="409.9" y="178.3" transform="rotate(-90 409.9 178.3)">2cm</text>
<text x="409.9" y="188.3" transform="rotate(-90 409.9 188.3)">1cm</text>
<text x="409.9" y="198" transform="rotate(-90 409.9 198)">0cm</text>
<text x="287.3" y="243.9">TITLE</text>
<text x="351.2" y="243.9">SITE ADDRESS</text>
<text x="271.5" y="261.9">AM</text>
<text x="276.1" y="261.9">01/05/18</text>
<text x="220.8" y="271.1">DRAWN</text>
<text x="243.5" y="271.1">CHECKED</text>
<text x="265.9" y="271.1">APPROVED</text>
<text x="220.8" y="276">DATE</text>
<text x="243" y="276">DATE</text>
<text x="265.2" y="276">DATE</text>
<text x="352.1" y="281.6">ARQIVA REF.</text>
<text x="384.8" y="281.6">DRG No.</text>
<text x="397.5" y="281.6">REV</text>
</g>
</svg>
